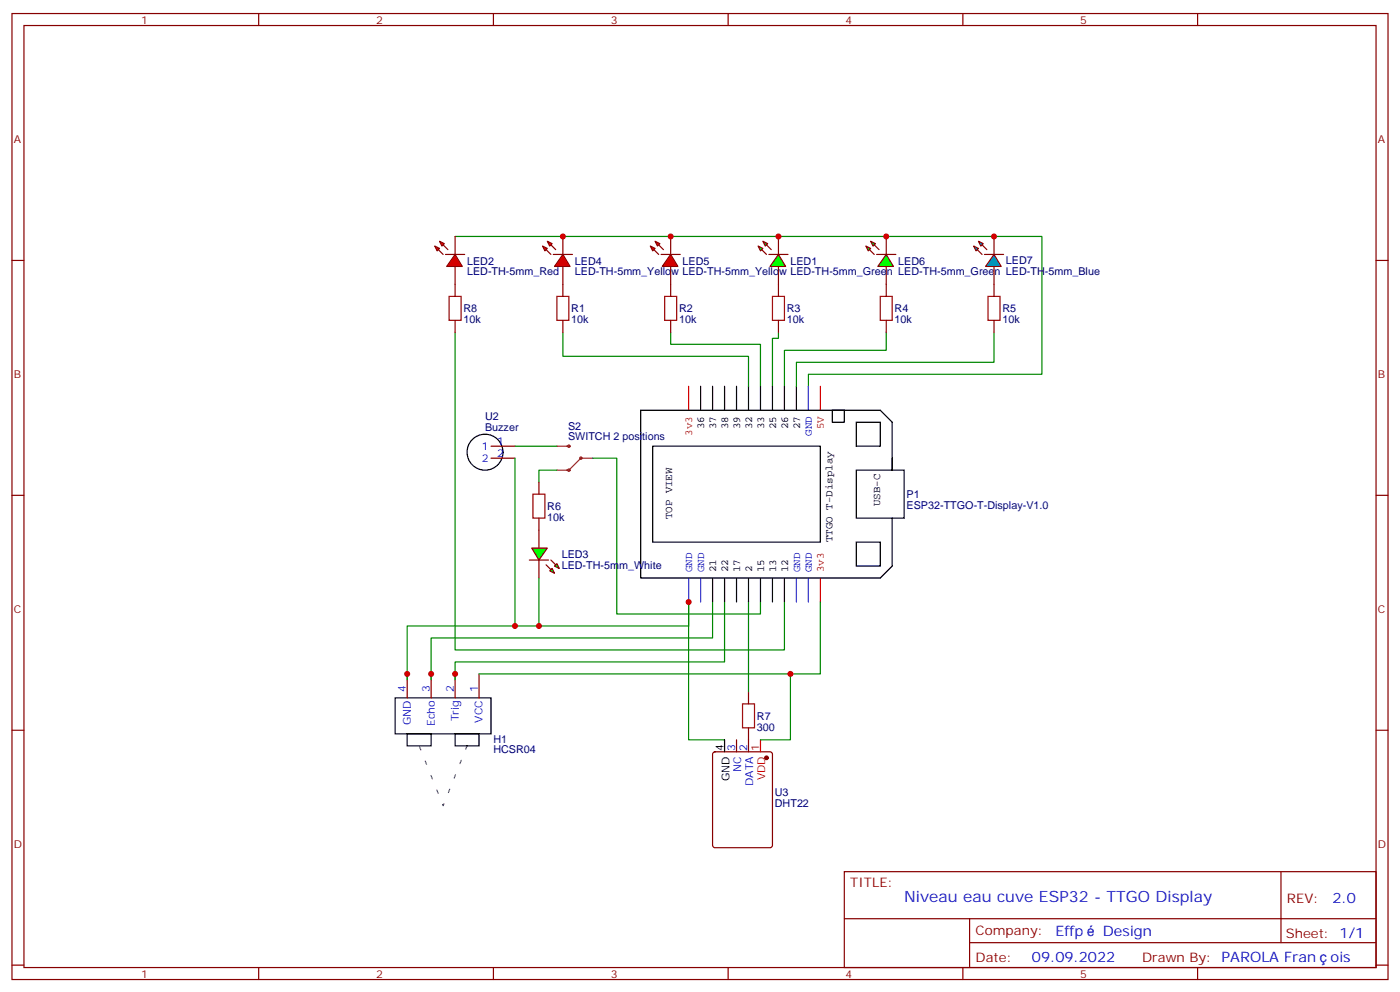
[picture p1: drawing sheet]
<svg xmlns="http://www.w3.org/2000/svg" width="412mm" height="292mm" viewBox="0 0 412 292" stroke-linecap="round" stroke-linejoin="round" font-family="sans-serif">
<g fill="none" stroke="#870000" stroke-width=".35">
<path d="M3.5 4h405.4v284.3h-405.4zM7.1 7.5h398.2v277.3h-398.2zM76.2 4v3.5M145.3 4v3.5M214.5 4v3.5M283.6 4v3.5M352.8 4v3.5M3.5 76.7h3.6M405.3 76.7h3.6M144.6 131.3h7.1M144.6 134.9h7.1M3.5 145.8h3.6"/>
<path d="M158.7 156v5.3M405.3 145.8h3.6M158.7 164.9v5.2M119.9 198.4v7M127 198.4v7M134.1 198.4v7M141.1 198.4v7M3.5 214.9h3.6M405.3 214.9h3.6M248.7 256.6h156.6v28.2h-156.6zM377.3 256.6v20.9M248.7 270.4h156.5"/>
<path d="M285.6 277.5h119.6M285.6 270.4v14.1M3.5 284.1h3.6M76.2 284.8v3.5M145.3 284.8v3.5M214.5 284.8v3.5M283.6 284.8v3.5M352.8 284.8v3.5M405.3 284.1h3.6"/>
</g>
<g fill="none" stroke="#000" stroke-width=".35">
<path d="M206.4 113.7v7.1M209.9 113.7v7.1M213.4 113.7v7.1M217 113.7v7.1M220.5 113.7v7.1M224 113.7v7.1M227.5 113.7v7.1M231.1 113.7v7.1M234.6 113.7v7.1M192.3 131.3h49.4v28.3h-49.4zM245.2 120.8h3.5v3.5h-3.5zM252.2 124.3h7.1v7h-7.1z"/>
<path d="M252.2 138.4h14.1v14.1h-14.1zM262.8 134.9v3.5v-14.1l-3.5-3.5h-70.6v49.3h70.6l3.5-3.5v-14.1M252.2 159.6h7.1v7h-7.1zM209.9 170.1v7.1M213.4 170.1v7.1M217 170.1v7.1M220.5 170.1v7.1M224 170.1v7.1M227.5 170.1v7.1M231.1 170.1v7.1M116.4 205.4h28.2v10.6h-28.2zM119.9 216h7.1v3.5h-7.1z"/>
<path d="M134.1 216h7v3.5h-7z"/>
<circle cx="142.9" cy="133.1" r="5.3"/>
</g>
<path d="M137.6 219.5l-7.1 17.7-7-17.7" fill="none" stroke="#666" stroke-width=".35" stroke-dasharray="1.1 3.5"/>
<g fill="none" stroke="#008700" stroke-width=".35">
<path d="M134.1 69.6h172.8v40.6h-68.8v3.5M165.8 97.8v7.1h54.7v8.8M197.6 97.8v3.6h26.4v12.3M229.3 97.8v1.8h-1.8v14.1M261.1 97.8v5.3h-30v10.6M151.7 134.9v49.4h7M151.7 131.3h12.3M164 138.4h-5.3v3.5M174.6 134.9h7.1v45.8h42.3v-3.5M158.7 170.1v14.2h44.1v-7.1v40.6h10.6M209.9 177.2v10.6h-82.9v12.3M213.4 177.2v17.6h-79.3v5.3"/>
<path d="M151.7 184.3h-31.8v15.8"/>
</g>
<path d="M202.8 113.7v7.1M241.7 113.7v7.1M241.7 170.1v7.1" fill="none" stroke="#f00" stroke-width=".35"/>
<path d="M238.1 113.7v7.1M202.8 170.1v7.1M206.4 170.1v7.1M234.6 170.1v7.1M238.1 170.1v7.1" fill="none" stroke="#00f" stroke-width=".35"/>
<g fill="none" stroke="#8c2424" stroke-width=".35">
<path d="M164 131.3h3.6M174.6 134.9h-3.5l-3.5 3.5h-3.6"/>
<circle cx="167.6" cy="131.3" r=".35"/>
<circle cx="167.6" cy="138.4" r=".35"/>
<circle cx="171.1" cy="134.9" r=".35"/>
</g>
<g fill="#0f0" stroke="#870000" stroke-width=".35">
<path d="M161.9 168l.7-.7 .7 1.4z"/>
<path d="M163.3 166.6l.7-.7 .7 1.4z"/>
</g>
<g fill="#870000" stroke="#870000" stroke-width=".35">
<path d="M160.9 166.3l1.4 1.4z"/>
<path d="M162.3 164.9l1.4 1.4z"/>
</g>
<path d="M155.9 164.9h5.7z" fill="#f00" stroke="#870000" stroke-width=".35"/>
<path d="M156.6 161.3h4.6l-2.5 3.6z" fill="#0f0" stroke="#870000" stroke-width=".35"/>
<path d="M134.1 97.8v93.5h97v-14.1M292.8 97.8v8.8h-58.2v7.1M241.7 177.2v21.2h-100.6" fill="none" stroke="#008700" stroke-width=".35"/>
<g fill="#f00" stroke="#870000" stroke-width=".35">
<path d="M134.1 74.9l2.1 3.5h-4.6z"/>
<path d="M131.2 74.9h5.7z"/>
</g>
<g fill="#870000" stroke="#870000" stroke-width=".35">
<path d="M129.1 73.5l1.4 1.4z"/>
<path d="M130.5 72.1l1.4 1.4z"/>
</g>
<g fill="#f00" stroke="#870000" stroke-width=".35">
<path d="M128.1 72.4l1.4 .7-.7 .7z"/>
<path d="M129.5 71l1.4 .7-.7 .7z"/>
</g>
<path d="M134.1 69.6v5.3M134.1 78.4v5.3" fill="none" stroke="#870000" stroke-width=".35"/>
<g fill="#f00" stroke="#870000" stroke-width=".35">
<path d="M165.8 74.9l2.1 3.5h-4.6z"/>
<path d="M163 74.9h5.6z"/>
</g>
<g fill="#870000" stroke="#870000" stroke-width=".35">
<path d="M160.9 73.5l1.4 1.4z"/>
<path d="M162.3 72.1l1.4 1.4z"/>
</g>
<g fill="#f00" stroke="#870000" stroke-width=".35">
<path d="M159.8 72.4l1.4 .7-.7 .7z"/>
<path d="M161.2 71l1.4 .7-.7 .7z"/>
</g>
<path d="M165.8 69.6v5.3M165.8 78.4v5.3" fill="none" stroke="#870000" stroke-width=".35"/>
<g fill="#f00" stroke="#870000" stroke-width=".35">
<path d="M197.6 74.9l2.1 3.5h-4.6z"/>
<path d="M194.7 74.9h5.7z"/>
</g>
<g fill="#870000" stroke="#870000" stroke-width=".35">
<path d="M192.6 73.5l1.4 1.4z"/>
<path d="M194 72.1l1.4 1.4z"/>
</g>
<g fill="#f00" stroke="#870000" stroke-width=".35">
<path d="M191.6 72.4l1.4 .7-.7 .7z"/>
<path d="M193 71l1.4 .7-.7 .7z"/>
</g>
<path d="M197.6 69.6v5.3M197.6 78.4v5.3M261.1 69.6v5.3M261.1 78.4v5.3" fill="none" stroke="#870000" stroke-width=".35"/>
<g fill="#0f0" stroke="#870000" stroke-width=".35">
<path d="M256.5 71l1.4 .7-.7 .7z"/>
<path d="M255.1 72.4l1.4 .7-.7 .7z"/>
</g>
<g fill="#870000" stroke="#870000" stroke-width=".35">
<path d="M257.5 72.1l1.4 1.4z"/>
<path d="M256.1 73.5l1.4 1.4z"/>
</g>
<path d="M258.2 74.9h5.7z" fill="#f00" stroke="#870000" stroke-width=".35"/>
<path d="M261.1 74.9l2.1 3.5h-4.6z" fill="#0f0" stroke="#870000" stroke-width=".35"/>
<path d="M132.3 87.2h3.5v7.1h-3.5zM164 87.2h3.6v7.1h-3.6zM195.8 87.2h3.5v7.1h-3.5zM227.5 87.2h3.6v7.1h-3.6zM259.3 87.2h3.5v7.1h-3.5zM291 87.2h3.6v7.1h-3.6z" fill="none" stroke="#a10000" stroke-width=".35"/>
<g fill="none" stroke="#870000" stroke-width=".35">
<path d="M229.3 69.6v5.3M229.3 78.4v8.8M134.1 83.7v3.5M134.1 94.3v3.5M165.8 83.7v3.5M165.8 94.3v3.5M197.6 83.7v3.5M197.6 94.3v3.5M229.3 94.3v3.5M261.1 83.7v3.5M261.1 94.3v3.5M292.8 83.7v3.5"/>
<path d="M292.8 94.3v3.5"/>
</g>
<g fill="#0f0" stroke="#870000" stroke-width=".35">
<path d="M224.7 71l1.4 .7-.7 .7z"/>
<path d="M223.3 72.4l1.4 .7-.7 .7z"/>
</g>
<g fill="#870000" stroke="#870000" stroke-width=".35">
<path d="M225.8 72.1l1.4 1.4z"/>
<path d="M224.4 73.5l1.4 1.4z"/>
</g>
<path d="M226.5 74.9h5.6z" fill="#f00" stroke="#870000" stroke-width=".35"/>
<path d="M229.3 74.9l2.1 3.5h-4.6z" fill="#0f0" stroke="#870000" stroke-width=".35"/>
<path d="M292.8 69.6v5.3M292.8 78.4v5.3" fill="none" stroke="#870000" stroke-width=".35"/>
<g fill="#09f" stroke="#870000" stroke-width=".35">
<path d="M288.2 71l1.4 .7-.7 .7z"/>
<path d="M286.8 72.4l1.4 .7-.7 .7z"/>
</g>
<g fill="#870000" stroke="#870000" stroke-width=".35">
<path d="M289.3 72.1l1.4 1.4z"/>
<path d="M287.9 73.5l1.4 1.4z"/>
</g>
<path d="M290 74.9h5.6z" fill="#f00" stroke="#870000" stroke-width=".35"/>
<path d="M292.8 74.9l2.1 3.5h-4.6z" fill="#09f" stroke="#870000" stroke-width=".35"/>
<path d="M157 145.5h3.5v7h-3.5zM218.7 207.2h3.5v7h-3.5z" fill="none" stroke="#a10000" stroke-width=".35"/>
<path d="M158.7 141.9v3.6M158.7 152.5v3.5M217 217.8v3.5M220.5 203.7v3.5M220.5 214.2v7.1M210.1 221.5l.5-.2h16.2l.7 .4v27.1l-.4 .7h-16.5l-.6-.4-.1-27.1z" fill="none" stroke="#870000" stroke-width=".35"/>
<circle cx="225.8" cy="223.1" r=".53" fill="#870000" stroke="#870000" stroke-width=".35"/>
<path d="M224 217.8v3.5" fill="none" stroke="#f00" stroke-width=".35"/>
<path d="M213.4 217.8v3.5" fill="none" stroke="#000" stroke-width=".35"/>
<path d="M220.5 177.2v26.5M232.8 198.4v19.4h-8.8" fill="none" stroke="#008700" stroke-width=".35"/>
<g fill="#c00">
<circle cx="158.8" cy="184.3" r=".88"/>
<circle cx="119.9" cy="198.4" r=".88"/>
<circle cx="151.7" cy="184.3" r=".88"/>
<circle cx="134.1" cy="198.4" r=".88"/>
<circle cx="127" cy="198.4" r=".88"/>
<circle cx="165.8" cy="69.6" r=".88"/>
<circle cx="197.6" cy="69.6" r=".88"/>
<circle cx="229.3" cy="69.6" r=".88"/>
<circle cx="292.8" cy="69.6" r=".88"/>
<circle cx="261.1" cy="69.6" r=".88"/>
<circle cx="202.8" cy="177.2" r=".88"/>
<circle cx="232.8" cy="198.4" r=".88"/>
</g>
<text font-size="4.6" fill="#00f" x="266.3" y="265.4">Niveau eau cuve ESP32 - TTGO Display</text>
<g font-size="4.2" fill="#00f">
<text x="392.5" y="265.8">2.0</text>
<text x="310.9" y="275.4">Effp</text>
<text x="324.9" y="275.4">Design</text>
<text x="304" y="283.2">09.09.2022</text>
<text x="392" y="283">ois</text>
</g>
<g font-size="3.9" fill="#800">
<text x="250.5" y="261.2">TITLE:</text>
<text x="379.1" y="265.8">REV:</text>
<text x="287.4" y="275.4">Company:</text>
<text x="378.7" y="276">Sheet: 1/1</text>
<text x="287.4" y="283">Date:</text>
<text x="336.4" y="283.1">Drawn By: PAROLA Fran</text>
</g>
<g font-size="3.2" fill="#800">
<text x="41.6" y="7">1</text>
<text x="110.8" y="7">2</text>
<text x="179.9" y="7">3</text>
<text x="249.1" y="7">4</text>
<text x="318.2" y="7">5</text>
<text x="4.1" y="42.1">A</text>
<text x="405.9" y="42.1">A</text>
<text x="4.1" y="111.2">B</text>
<text x="405.9" y="111.2">B</text>
<text x="4.1" y="180.4">C</text>
<text x="405.9" y="180.4">C</text>
<text x="4.1" y="249.5">D</text>
<text x="405.9" y="249.5">D</text>
<text x="41.6" y="287.8">1</text>
<text x="110.8" y="287.8">2</text>
<text x="179.9" y="287.8">3</text>
<text x="249.1" y="287.8">4</text>
<text x="318.2" y="287.8">5</text>
</g>
<g font-size="3.2" fill="#000080">
<text x="137.6" y="77.9">LED2</text>
<text x="169.3" y="77.9">LED4</text>
<text x="201.1" y="77.9">LED5</text>
<text x="232.8" y="77.9">LED1</text>
<text x="264.6" y="77.9">LED6</text>
<text x="296.3" y="77.8">LED7</text>
<text x="137.6" y="81">LED-TH-5mm_Red</text>
<text x="169.3" y="81">LED-TH-5mm_Yellow LED-TH-5mm_Yellow LED-TH-5mm_Green LED-TH-5mm_Green LED-TH-5mm_Blue</text>
<text x="136.5" y="95.1">10k</text>
<text x="136.5" y="92">R8</text>
<text x="168.3" y="95.1">10k</text>
<text x="168.3" y="92">R1</text>
<text x="200" y="95.1">10k</text>
<text x="200" y="92">R2</text>
<text x="231.8" y="95.1">10k</text>
<text x="231.8" y="92">R3</text>
<text x="263.5" y="95.1">10k</text>
<text x="263.5" y="92">R4</text>
<text x="295.3" y="95.1">10k</text>
<text x="295.3" y="92">R5</text>
<text x="142.9" y="123.6">U2</text>
<text x="142.9" y="126.8">Buzzer</text>
<text x="167.3" y="129.6">SWITCH 2 positions</text>
<text x="167.3" y="126.5">S2</text>
<text x="267.1" y="149.8">ESP32-TTGO-T-Display-V1.0</text>
<text x="267.1" y="146.5">P1</text>
<text x="161.2" y="153.3">10k</text>
<text x="161.2" y="150.2">R6</text>
<text x="165.5" y="167.4">LED-TH-5mm_White</text>
<text x="165.5" y="164.2">LED3</text>
<text x="223" y="215">300</text>
<text x="223" y="211.9">R7</text>
<text x="145.3" y="221.5">HCSR04</text>
<text x="145.3" y="218.6">H1</text>
<text x="228.2" y="237.6">DHT22</text>
<text x="228.3" y="234.4">U3</text>
</g>
<g font-size="3.2" fill="#00f">
<text x="146.4" y="131">1</text>
<text x="239.2" y="128.2" transform="rotate(-90 239.2 128.2)">GND</text>
<text x="141.9" y="132.4">1</text>
<text x="141.9" y="135.9">2</text>
<text x="146.4" y="134.5">2</text>
<text x="203.9" y="168.4" transform="rotate(-90 203.9 168.4)">GND</text>
<text x="207.4" y="168.4" transform="rotate(-90 207.4 168.4)">GND</text>
<text x="235.7" y="168.4" transform="rotate(-90 235.7 168.4)">GND</text>
<text x="239.2" y="168.4" transform="rotate(-90 239.2 168.4)">GND</text>
<text x="119.6" y="203.7" transform="rotate(-90 119.6 203.7)">4</text>
<text x="126.6" y="203.7" transform="rotate(-90 126.6 203.7)">3</text>
<text x="133.7" y="203.7" transform="rotate(-90 133.7 203.7)">2</text>
<text x="140.8" y="203.7" transform="rotate(-90 140.8 203.7)">1</text>
<text x="121" y="213.4" transform="rotate(-90 121 213.4)">GND</text>
<text x="128.1" y="213.7" transform="rotate(-90 128.1 213.7)">Echo</text>
<text x="135.1" y="212.3" transform="rotate(-90 135.1 212.3)">Trig</text>
<text x="142.2" y="212.7" transform="rotate(-90 142.2 212.7)">VCC</text>
<text x="216.6" y="221.1" transform="rotate(-90 216.6 221.1)">3</text>
<text x="220.1" y="221.1" transform="rotate(-90 220.1 221.1)">2</text>
<text x="218.4" y="227.2" transform="rotate(-90 218.4 227.2)">NC</text>
<text x="221.9" y="231.3" transform="rotate(-90 221.9 231.3)">DATA</text>
</g>
<g font-size="3.2" fill="#f00">
<text x="203.9" y="128.2" transform="rotate(-90 203.9 128.2)">3v3</text>
<text x="242.7" y="126.3" transform="rotate(-90 242.7 126.3)">5V</text>
<text x="242.7" y="168.4" transform="rotate(-90 242.7 168.4)">3v3</text>
<text x="223.7" y="221.1" transform="rotate(-90 223.7 221.1)">1</text>
<text x="225.4" y="229.7" transform="rotate(-90 225.4 229.7)">VDD</text>
</g>
<g font-size="3.2">
<text x="207.4" y="126.3" transform="rotate(-90 207.4 126.3)">36</text>
<text x="211" y="126.3" transform="rotate(-90 211 126.3)">37</text>
<text x="214.5" y="126.3" transform="rotate(-90 214.5 126.3)">38</text>
<text x="218" y="126.3" transform="rotate(-90 218 126.3)">39</text>
<text x="221.5" y="126.3" transform="rotate(-90 221.5 126.3)">32</text>
<text x="225.1" y="126.3" transform="rotate(-90 225.1 126.3)">33</text>
<text x="228.6" y="126.3" transform="rotate(-90 228.6 126.3)">25</text>
<text x="232.1" y="126.3" transform="rotate(-90 232.1 126.3)">26</text>
<text x="235.7" y="126.3" transform="rotate(-90 235.7 126.3)">27</text>
<text x="259.3" y="149" transform="rotate(-90 259.3 149)">USB-C</text>
<text x="198" y="152.9" transform="rotate(-90 198 152.9)">TOP VIEW</text>
<text x="245.2" y="159.6" transform="rotate(-90 245.2 159.6)">TTGO T-Display</text>
<text x="211" y="168.4" transform="rotate(-90 211 168.4)">21</text>
<text x="214.5" y="168.4" transform="rotate(-90 214.5 168.4)">22</text>
<text x="218" y="168.4" transform="rotate(-90 218 168.4)">17</text>
<text x="221.5" y="168.4" transform="rotate(-90 221.5 168.4)">2</text>
<text x="225.1" y="168.4" transform="rotate(-90 225.1 168.4)">15</text>
<text x="228.6" y="168.4" transform="rotate(-90 228.6 168.4)">13</text>
<text x="232.1" y="168.4" transform="rotate(-90 232.1 168.4)">12</text>
<text x="213.1" y="221.1" transform="rotate(-90 213.1 221.1)">4</text>
<text x="214.8" y="229.9" transform="rotate(-90 214.8 229.9)">GND</text>
</g>
</svg>
